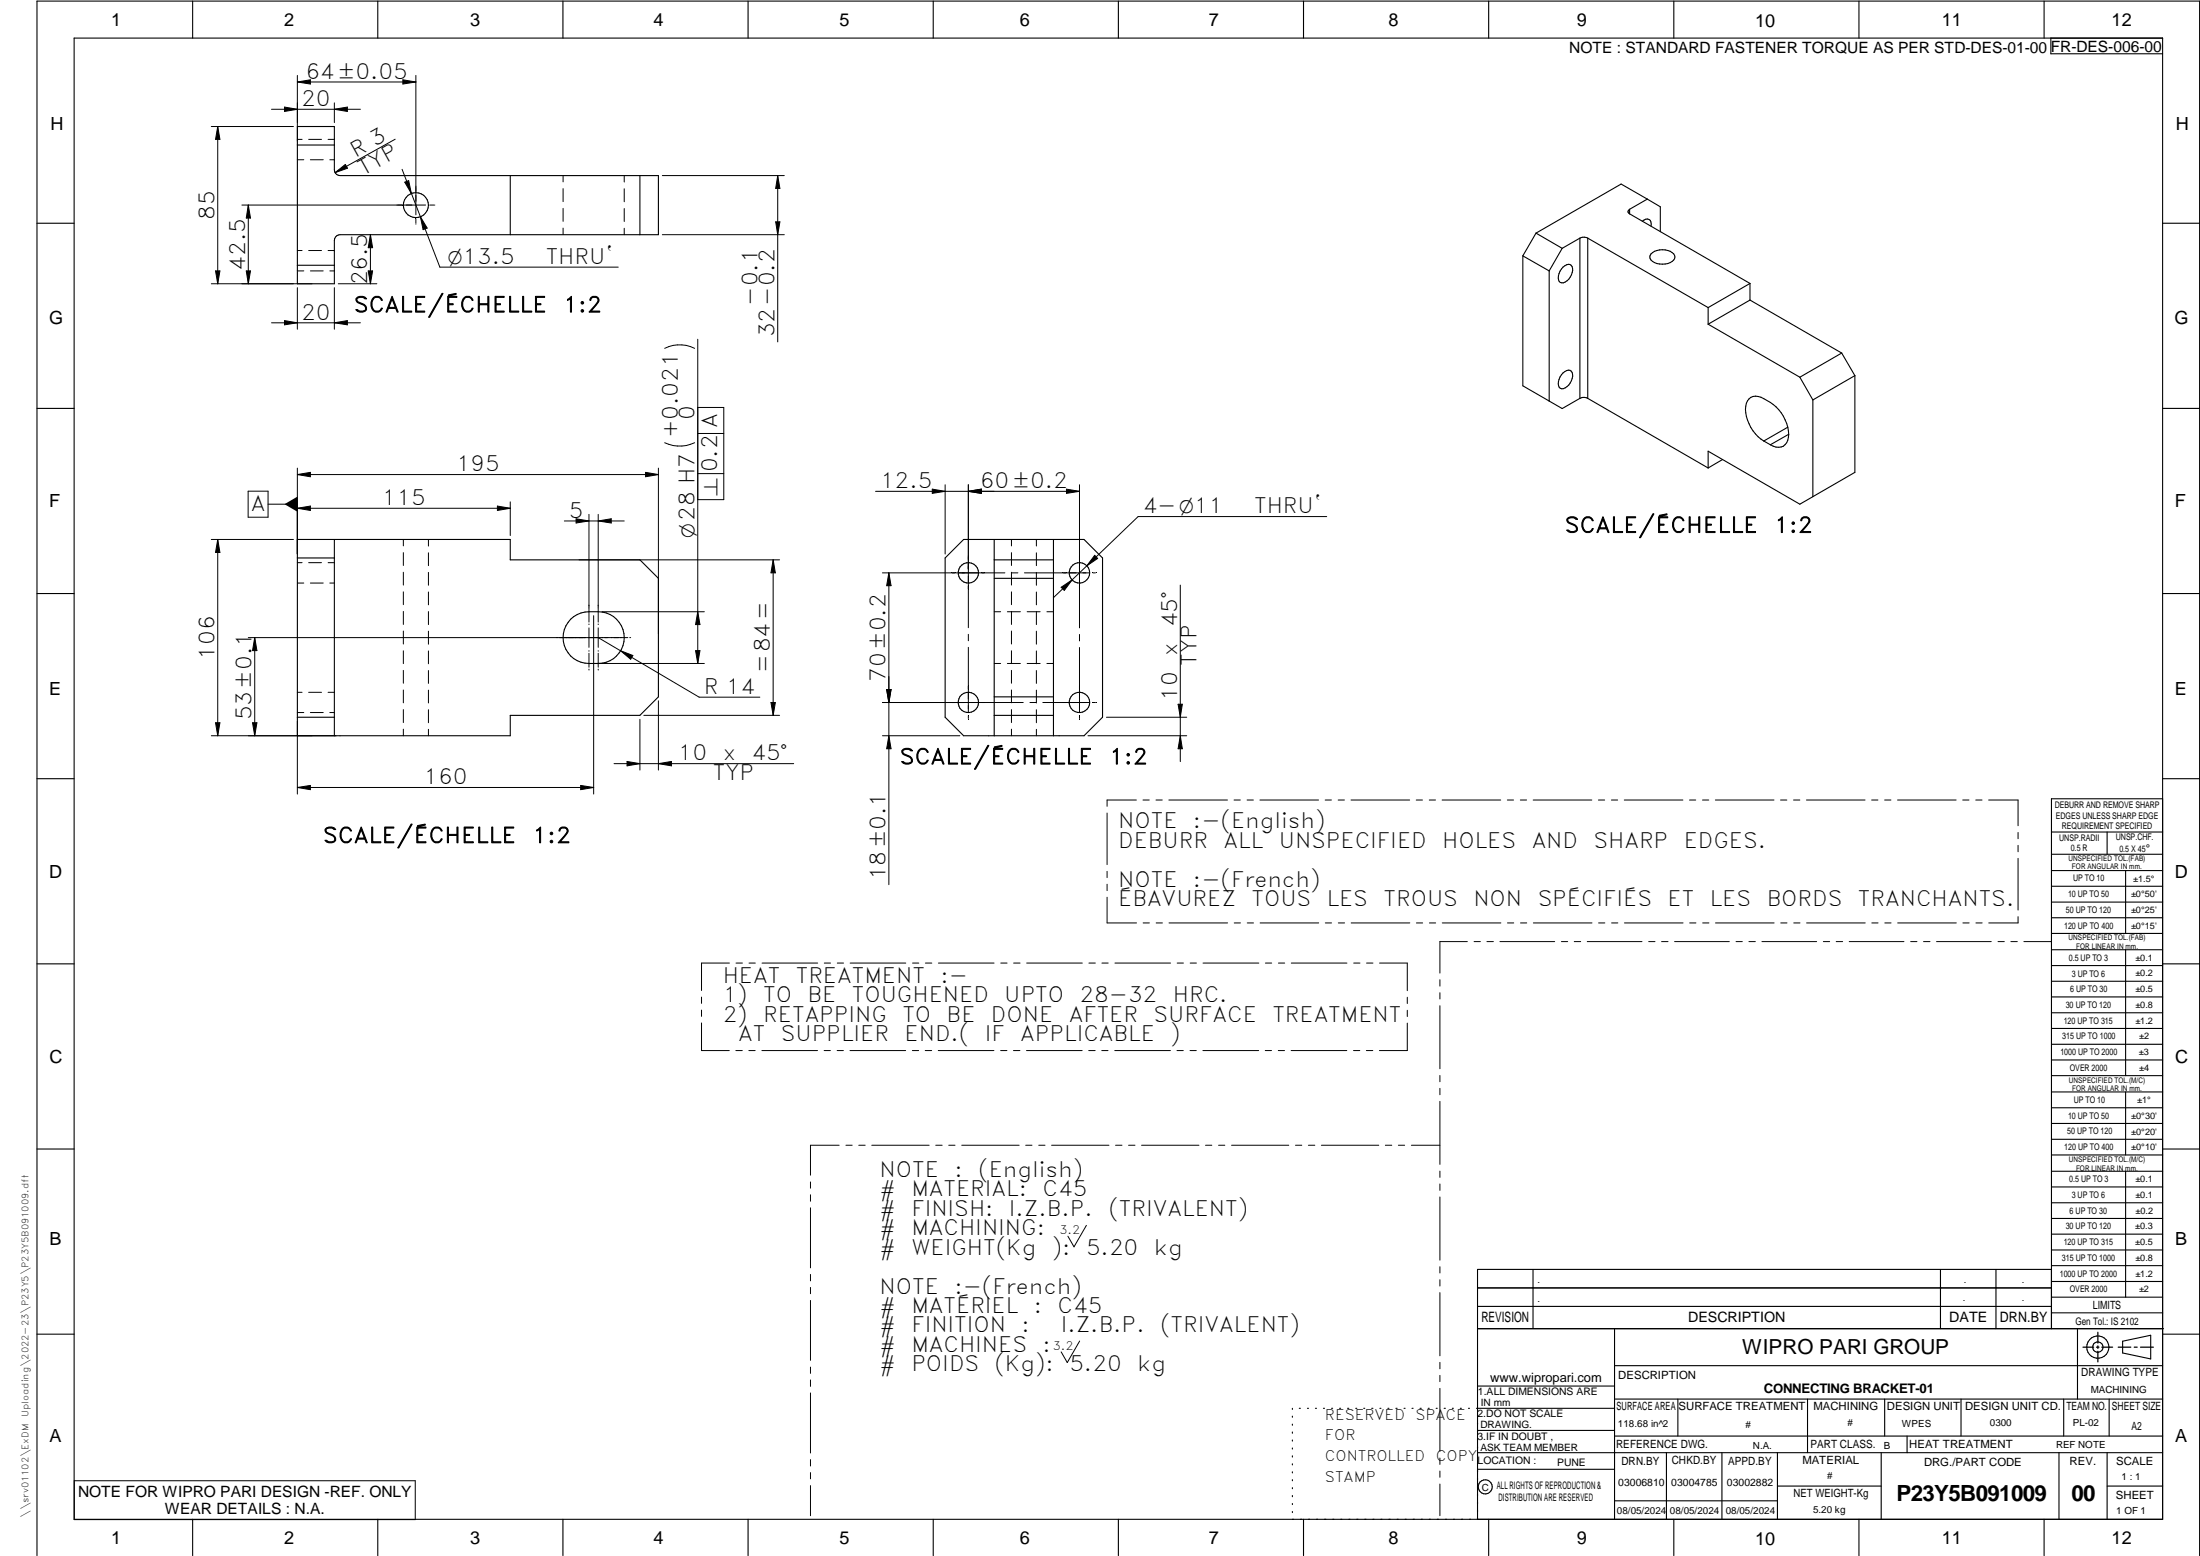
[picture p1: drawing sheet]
<svg xmlns="http://www.w3.org/2000/svg" width="594mm" height="420mm" viewBox="0 0 594 420" stroke-linecap="round" stroke-linejoin="round" font-family="sans-serif">
<g fill="none" stroke="#000" stroke-width=".3">
<path d="M20 10.3h564v400h-564zM52 .3v10M102 .3v10M152 .3v10M202 .3v10M252 .3v10M302 .3v10M352 .3v10M402 .3v10M452 .3v10M502 .3v10M552 .3v10"/>
<path d="M553.8 10.3v4.2h30.2M80.3 39.2h10M80.3 34.2h10v11.7a1.55 1.55 0 0 0 1.5 1.5h86v16h-86a1.55 1.55 0 0 0-1.5 1.5v11.7h-10zM137.8 47.4v16M172.8 47.4v16M440 56.5v1.2M440 56.5l-.4 .8 .4 .4M440 57.7l32.6 18.8M443.5 59.7a1.37 1.37 0 0 1 1.8-.4 1.37 1.37 0 0 1 .5 1.8M444.8 53.8l-4.8 2.7M444.8 53.8l-7-4.1-23 13.2M444.8 53.8l3.5 2v6.8"/>
<path d="M10 60.3h10M80.3 71.6h10M411.2 69.1l7.1 4.1M411.2 69.1v35.1l10.6 6.1 4.8-2.7M414.8 62.9l7 4.2M414.8 62.9l-3.6 6.2M418.3 73.2v35.1M421.8 67.1l-3.5 6.1M422.1 72.1a1.79 1.79 0 0 1 2.2-.5 3.4 3.4 0 0 1-1.7 4.6 1.14 1.14 0 0 1-1.3 .1 1.14 1.14 0 0 1-.5-1.2v-.6a4.4 4.4 0 0 1 1.3-2.4zM426.6 64.3l-4.8 2.8M426.6 64.3v43.3M426.6 64.3l1.3-.2 .8 .2"/>
<path d="M428.7 64.3v43.3M428.7 64.3l32.6 18.8M445.8 68.5a4.5 4.5 0 0 1 6.4 .5 1.92 1.92 0 0 1-1.8 2.2 4.2 4.2 0 0 1-4.8-1.3l-.1-.5zM472.6 76.5l-11.3 6.6M472.6 76.5v4.5M584 60.3h10M461.3 87.5l24.7 14.4M461.3 83.1v4.4M472.6 81l24.7 14.3M472.6 81l-11.3 6.5M497.3 95.3l-11.3 6.6M497.3 95.3l3.6 6.1"/>
<path d="M10 110.3h10M422.1 100.7a1.79 1.79 0 0 1 2.2-.5 3.4 3.4 0 0 1-1.7 4.5 1.14 1.14 0 0 1-1.3 .2 1.14 1.14 0 0 1-.5-1.2v-.6a4.4 4.4 0 0 1 1.3-2.4zM426.6 107.6l1.3-.3 .8 .3M428.7 107.6l32.6 18.8M476.3 119.1l1.8 1M482.8 115.4a11.2 11.2 0 0 0-8.8-8.4 2.98 2.98 0 0 0-2.7 3.5 10.8 10.8 0 0 0 5 8.6M482.8 115.4l.2 1.9M482.8 115.4l-6.5 3.7M483 117.3l-4.9 2.8M483 117.3a2.96 2.96 0 0 1-1.1 2.9 2.96 2.96 0 0 1-3.1 .3l-.7-.4M486 101.9l3.5 6.1M489.5 108v26.1"/>
<path d="M500.9 101.4v26.2l-14.9 8.5-24.7-14.3v4.6M500.9 101.4l-11.4 6.6M584 110.3h10M465.2 124.1l-3.9 2.3M80.3 145.7h57.5v5.5h35l5 5v32l-5 5h-35v5.5h-57.5zM80.3 150.7h10M90.3 145.7v53M255.2 150.7l5-5h32.5l5 5v43l-5 5h-32.5l-5-5zM268.5 156.2h16M268.5 151.2v37M268.5 151.2h16M268.5 145.7v5.5"/>
<path d="M284.5 145.7v53M10 160.3h10M154.1 167.2a7.1 7.1 0 0 1 4.9-2 9.6 9.6 0 0 1 6.7 1.3 7 7 0 0 1 2.5 7.8 7 7 0 0 1-6.7 4.9 9.6 9.6 0 0 1-6.6-1.4 7 7 0 0 1-.8-10.6zM584 160.3h10M80.3 193.7h10M268.5 193.2h16M268.5 188.2v10.5M268.5 188.2h16M10 210.3h10M584 215.7h-30v143.1M584 210.3h10M554 224.7h30"/>
<path d="M554 230.7h30M554 235.1h30M554 239.3h30M569 224.7v6M574 235.1v17M554 243.6h30M554 247.8h30M554 252.1h30M554 256.5h30M574 256.5v33.9M10 260.3h10M554 260.7h30"/>
<path d="M554 265h30M554 269.2h30M554 273.5h30M554 277.7h30M584 260.3h10M554 282h30M554 286.2h30M554 290.4h30M554 294.9h30M554 299.1h30M574 294.9v17M10 310.3h10"/>
<path d="M554 303.4h30M554 307.6h30M554 311.9h30M554 316.3h30M574 316.3v34M584 310.3h10M554 320.5h30M554 324.8h30M554 329h30M554 333.2h30M554 337.5h30M399 358.8h185.2"/>
<path d="M399 352.8h155M399 347.8h155M414 342.8v16M436 358.8v51.5M524 342.8v16M539 342.8v16M554 341.8h30M554 346h30M554 350.3h30M554 354.5h30M554 342.8h-155v67.5M561 358.8v19"/>
<path d="M10 360.3h10M399 374.3h37M436 377.8h148M453.1 377.8v10M488.1 377.8v14.5M508.9 377.8v10M529.5 377.8v10M557.3 377.8v10M569.5 377.8v10M573.2 362.2l7.6-1.6v6.3l-7.6-1.6zM584 368.8h-148M584 360.3h10"/>
<path d="M349 380.3v.3M349 382.4v.3M349 384.6v.3M349 386.7v.3M349 388.8v.3M349 391v.3M349 393.1v.3M349 395.3v.3M349 397.4v.3M349 399.5v.3M350.9 380.3h.2M353.1 380.3h.2"/>
<path d="M355.2 380.3h.3M357.4 380.3h.3M359.6 380.3h.3M361.7 380.3h.3M363.9 380.3h.3M366.1 380.3h.3M368.3 380.3h.2M370.4 380.3h.3M372.6 380.3h.3M374.8 380.3h.3M376.9 380.3h.4M379.1 380.3h.3"/>
<path d="M381.3 380.3h.3M383.4 380.3h.4M385.6 380.3h.3M387.8 380.3h.3M390 380.3h.3M392.2 380.3h.3M394.3 380.3h.3M396.5 380.3h.3M398.7 380.3h37.3M399 396.7h37M399 392.3h185M399 386.2h37"/>
<path d="M436 387.8h148M450 392.3v18M465 392.3v18M480 392.3v18M508 392.3v18M515 387.8v4.5M556 392.3v18M569 392.3v18M52 410.3v9.7M102 410.3v9.7M152 410.3v9.7M202 410.3v9.7"/>
<path d="M252 410.3v9.7M302 410.3v9.7M349 401.7v.3M349 403.8v.4M349 406v.3M349 408.1v.3M352 410.3v9.7M402 410.3v9.7M436 405.3h44M452 410.3v9.7M480 401.3h28M502 410.3v9.7"/>
<path d="M552 410.3v9.7M569 401.3h15M10 420v-419.7h584v419.7"/>
<circle cx="112.3" cy="55.4" r="3.4"/>
<circle cx="261.5" cy="154.7" r="2.75"/>
<circle cx="291.5" cy="154.7" r="2.76"/>
<circle cx="261.5" cy="189.7" r="2.75"/>
<circle cx="291.5" cy="189.7" r="2.75"/>
<circle cx="566.5" cy="363.7" r="1.39"/>
<circle cx="566.5" cy="363.8" r="3"/>
<circle cx="401.1" cy="401.5" r="1.9"/>
</g>
<g fill="none" stroke="#000" stroke-width=".27">
<path d="M57.1 34.2h22.1M58.8 34.2v42.4M58.8 34.2l.6 3.4h-1.2zM73.3 29.5h24M76.8 28.9l3.5 .6-3.5 .6zM80.3 37.6h1.3M80.3 22.1l3.5-.6v1.2zM80.3 22.1h32M80.3 20.4v17.7M83.3 37.6h3.5M88.6 37.6h1.7M90.3 29.5l3.5-.6v1.2z"/>
<path d="M90.3 27.8v5.3M106.7 37.6l-16.2 9M108.8 21.5l3.5 .6-3.5 .6zM112.3 20.4v37.6M65.3 55.4h49.6M67 55.4v21.2M67 55.4l.6 3.5h-1.1zM80.3 43.1h1.7M83.8 43.1h3.5M89.1 43.1h1.2M90.5 46.6l2.8-2.2 .5 1zM108.6 45.7l10.2 26.4h48.2"/>
<path d="M109.3 49.2l1.1-.4 .7 3.4zM112.3 59.1v1.1M113.5 58.5l1.9 3.1-1.1 .4zM116 55.4h1.2M117.3 55.4h.1M152.1 47.4v1.7M152.1 50.9v3.5M152.1 56.3v3.5M168.6 47.4v1.7M168.6 51v3.5M168.6 56.3v3.5M178.9 47.4h32.9"/>
<path d="M209.5 59.9h1.1l-.6 3.5zM210 47.4l.6 3.5h-1.1zM210 47.4v44.9M57.1 76.6h27.2M58.2 73.2h1.2l-.6 3.4zM66.5 73.2h1.1l-.6 3.4zM80.3 73.2h1.7M80.3 67.6h1.3M80.3 77.7v11.2M83.3 67.6h3.5M83.8 73.2h3.5M88.6 67.6h1.7"/>
<path d="M89.1 73.2h1.2M90.3 77.7v11.2M91.3 76.6h10.5M99.4 73.2h1.2l-.6 3.4zM100 63.4v13.2M100 63.4l.6 3.5h-1.2zM112.3 60.5h.1M152.1 61.6v1.8M168.6 61.6v1.8M178.9 63.4h32.9M73.3 87.2h24M76.8 86.6l3.5 .6-3.5 .5z"/>
<path d="M90.3 87.2l3.5-.6v1.1zM187.6 94.1a9.1 9.1 0 0 0-8.1 0M188.4 91.6v87.6M187.6 119.5a9.4 9.4 0 0 1-8.1 0M188.4 117.1h7M188.4 110h7v24.9h-7M67 132.6h5.4v7.1h-5.4zM72.4 136.1h7.9M80.3 128.1l3.5-.5v1.1zM80.3 137.2l3.5-.5v1.1zM80.3 126.4v23.2M80.3 128.1h97.5"/>
<path d="M80.3 137.2h57.5M134.3 136.7l3.5 .5-3.5 .6zM137.8 135.5v9.1M159 138.9v29.1M161.5 138.9v29.1M174.3 127.6l3.5 .5-3.5 .6zM177.8 126.4v44.7M188.4 127.9h7M236.4 132.7h55.1M251.7 132.1l3.5 .6-3.5 .5zM255.2 130.9v18.7M261.5 130.9v38.6"/>
<path d="M261.5 132.7l3.5-.6v1.1zM288 132.1l3.5 .6-3.5 .5zM291.5 130.9v38.6M358.3 139.5h-51l-13.8 13.3M57.1 145.7h22.1M58.8 145.7v53M58.8 145.7l.6 3.5h-1.2zM80.3 157.4h1.7M80.3 151.9h1.3M83.3 151.9h3.5M83.8 157.4h3.5M88.6 151.9h1.7"/>
<path d="M89.1 157.4h1.2M108.9 145.7v1.7M108.9 149.2v3.5M108.9 154.5v3.5M108.9 159.8v3.5M115.7 145.7v1.7M115.7 149.3v3.4M115.7 154.6v3.4M115.7 159.9v3.4M152.4 140.7h16.2M155.6 140.1l3.4 .6-3.4 .5zM156.4 151.2h54.1"/>
<path d="M161.5 140.7l3.6-.6v1.1zM208.8 151.2l.6 3.5h-1.2zM208.8 151.2v42M238.3 154.7h33M240 154.7v84.2M240 154.7l.6 3.5h-1.2zM273.1 145.7v1.7M273.1 149.2v3.5M273.1 154.5v3.5M273.1 159.8v3.5M273.2 154.7h1.7M276.6 154.7h17.5"/>
<path d="M279.9 145.7v1.7M279.9 149.3v3.4M279.9 154.6v3.4M279.9 159.9v3.4M286.5 158.6l3-2-2.1 2.8zM293.5 152.8l-9.1 8.6M295.1 154.7h.7M295.6 149.9l.8 .9-2.9 2zM318.7 158v47.7M67 172.2h102.5M68.8 172.2l.6 3.5h-1.2zM68.8 172.2v26.5"/>
<path d="M108.9 165.1v3.5M108.9 170.4v3.5M108.9 175.7v3.5M115.7 165.1v3.6M115.7 170.4v3.5M115.7 175.8v3.4M159 168.5v.2M159 169.5v5.3M159 175.7v.2M159 176.4v3.8M160.3 166.2v48.2M161.4 179.2h28.8"/>
<path d="M161.5 168.5v.2M161.5 169.5v5.3M161.5 175.7v.2M161.5 176.4v3.8M161.5 172.2l27.3 16.1h16.4M162.6 165.2h27.6M167.6 175.7l3.3 1.3-.6 1zM170 172.2h.3M187.8 175.7h1.2l-.6 3.5zM188.4 165.2l.6 3.5h-1.2zM261.5 171.3v1.7M261.5 174.8v17.5"/>
<path d="M268.5 165.2h1.7M268.5 179.2h1.7M272 165.2h3.5M272 179.2h3.5M273.1 165.1v3.5M273.1 170.4v3.5M273.1 175.7v3.5M277.4 165.2h3.5M277.4 179.2h3.5M279.9 165.1v3.6M279.9 170.4v3.5M279.9 175.8v3.4"/>
<path d="M282.7 165.2h1.8M282.7 179.2h1.8M291.5 171.3v1.8M291.5 174.8v17.5M57.1 198.7h33.7M58.2 195.2h1.2l-.6 3.5zM68.2 195.2h1.2l-.6 3.5zM80.3 192.4h1.7M80.3 194.7v19.7M80.3 186.9h1.3M83.3 186.9h3.5M83.8 192.4h3.5"/>
<path d="M88.6 186.9h1.7M89.1 192.4h1.2M108.9 181v3.5M108.9 186.3v3.5M108.9 191.6v3.5M108.9 196.9v1.8M115.7 181.1v3.4M115.7 186.4v3.4M115.7 191.6v3.6M115.7 196.9v1.8M159 180.7v.2M161.5 180.7v.2"/>
<path d="M172.8 194.2v13.7M173.9 193.2h36.6M177.8 189.2v18.7M208.2 189.7h1.2l-.6 3.5zM238.3 189.7h38M238.3 198.7h20.9M239.4 186.2h1.2l-.6 3.5zM240 198.7l.6 3.5h-1.2zM261.5 193.3v.7M273.1 181v3.5M273.1 186.3v3.5M273.1 191.6v3.5"/>
<path d="M273.1 196.9v1.8M278.1 189.7h1.7M279.9 181.1v3.4M279.9 186.4v3.4M279.9 191.6v3.6M279.9 196.9v1.8M281.6 189.7h12.5M291.5 193.3v.7M293.8 198.7h26.7M295.1 189.7h.7M298.8 193.7h21.7M318.1 190.2h1.2l-.6 3.5z"/>
<path d="M318.7 198.7l.6 3.5h-1.2zM80.3 212.6l3.5-.5v1.1zM80.3 212.6h80M156.8 212.1l3.5 .5-3.5 .6zM165.8 206.2h48.5M169.3 205.6l3.5 .6-3.5 .6zM177.8 206.2l3.5-.6v1.2zM299 219.5v14M306.9 216h-7.9v1.7M308.6 216h1.7M312.2 216h1.7M315.6 216h15.9"/>
<path d="M333.2 216h1.7M336.8 216h1.6M340.2 216h15.9M357.8 216h1.7M361.4 216h1.6M364.8 216h15.9M382.4 216h1.7M385.9 216h1.7M389.4 216h15.9M407 216h1.7M410.5 216h1.7M414 216h15.8"/>
<path d="M431.6 216h1.7M435.1 216h1.7M438.6 216h15.8M456.2 216h1.7M459.7 216h1.7M463.2 216h15.8M480.8 216h1.7M484.3 216h1.7M487.8 216h15.8M505.4 216h1.7M508.9 216h1.7M512.4 216h15.8"/>
<path d="M530 216h1.7M533.5 216h1.7M537 216h8v7M299 235.3v1.7M299 238.8v1.7M545 224.8v1.7M545 228.3v1.7M545 231.8v13.9M299 242.3v6.9h7.9M308.7 249.2h1.7M312.2 249.2h1.7M315.7 249.2h15.8"/>
<path d="M333.3 249.2h1.7M336.8 249.2h1.7M340.3 249.2h15.8M357.9 249.2h1.7M361.4 249.2h1.7M364.9 249.2h15.8M382.5 249.2h1.7M386 249.2h1.7M389.5 249.2h15.8M396.2 254.3h-7.4v8.5M398.1 254.3h1.6M401.5 254.3h1.8"/>
<path d="M405 254.3h14.8M407.1 249.2h1.7M410.6 249.2h1.7M414.1 249.2h15.8M421.6 254.3h1.7M425.1 254.3h1.7M428.6 254.3h14.8M431.7 249.2h1.7M435.2 249.2h1.7M438.7 249.2h15.8M445.2 254.3h1.7M448.7 254.3h1.7"/>
<path d="M452.2 254.3h14.8M456.3 249.2h1.7M459.8 249.2h1.7M463.2 249.2h15.9M468.8 254.3h1.7M472.3 254.3h1.7M475.8 254.3h14.8M480.9 249.2h1.7M484.4 249.2h1.7M487.8 249.2h15.9M492.4 254.3h1.7M495.8 254.3h1.8"/>
<path d="M499.4 254.3h14.7M505.5 249.2h1.6M509 249.2h1.7M512.4 249.2h15.9M516 254.3h1.6M519.4 254.3h1.8M522.9 254.3h14.8M530 249.2h1.7M533.6 249.2h1.7M539.5 254.3h1.7M543 254.3h1.7M545 247.5v1.7h-8"/>
<path d="M546.5 254.3h7.4M189.4 276.2v7.5h7.5M189.4 269.2v1.7M189.4 272.8v1.6M197 260.1h-7.6v7.4M198.7 260.1h1.8M202.3 260.1h1.7M205.8 260.1h15M222.6 260.1h1.7M226.1 260.1h1.7M229.6 260.1h15M246.4 260.1h1.7"/>
<path d="M249.9 260.1h1.7M253.4 260.1h15M270.2 260.1h1.7M273.7 260.1h1.8M277.2 260.1h15.1M294 260.1h1.8M297.6 260.1h1.6M301.1 260.1h15M317.9 260.1h1.7M321.4 260.1h1.7M324.9 260.1h15M341.7 260.1h1.7"/>
<path d="M345.2 260.1h1.7M348.7 260.1h15M365.5 260.1h1.7M369 260.1h1.7M372.5 260.1h7.5v7.4M380 276.3v7.4h-7.5M380 269.3v1.7M380 272.8v1.7M388.8 264.5v1.8M388.8 268.1v1.6M388.8 271.6v17M198.7 283.7h1.7"/>
<path d="M202.2 283.7h1.7M205.7 283.7h15.1M222.5 283.7h1.7M226.1 283.7h1.6M229.5 283.7h15.1M246.4 283.7h1.7M249.8 283.7h1.8M253.4 283.7h15M270.2 283.7h1.7M273.7 283.7h1.7M277.2 283.7h15M294 283.7h1.7"/>
<path d="M297.5 283.7h1.7M301 283.7h15.1M317.8 283.7h1.7M321.3 283.7h1.7M324.8 283.7h15.1M341.7 283.7h1.7M345.2 283.7h1.7M348.7 283.7h15M365.5 283.7h1.7M369 283.7h1.7M388.8 290.4v1.7M388.8 293.9v1.7"/>
<path d="M388.8 297.4v17M218.9 319.2v1.6M226.6 309.2h-7.7v8.1M228.4 309.2h1.7M231.9 309.2h1.7M235.4 309.2h15.5M252.7 309.2h1.7M256.2 309.2h1.7M259.7 309.2h15.5M277 309.2h1.7M280.5 309.2h1.7M284 309.2h15.5"/>
<path d="M301.2 309.2h1.8M304.8 309.2h1.7M308.3 309.2h15.5M325.5 309.2h1.7M329.1 309.2h1.6M332.6 309.2h15.4M349.8 309.2h1.7M353.3 309.2h1.7M356.8 309.2h15.5M374.1 309.2h1.7M377.6 309.2h1.7M381.1 309.2h7.7"/>
<path d="M388.8 316.2v1.7M388.8 319.7v1.7M218.9 322.6v1.8M218.9 326.1v16.2M293.4 330.9l-3.4 5.8-1.6-2.9M388.8 323.2v17.1M218.9 344.1v1.8M218.9 347.6v1.7M218.9 351.2v16.1M388.8 342.1v1.6M388.8 345.6v1.7M388.8 349v17.1"/>
<path d="M218.9 369.1v1.7M218.9 372.6v1.8M218.9 376.1v16.2M291.5 362.1l-3.3 5.8-1.7-2.9M388.8 367.9v1.7M388.8 371.4v1.7M388.8 374.9v17M20.1 399.8h92v10.5h-92zM218.9 394.1v1.8M218.9 397.6v1.7M388.8 393.7v1.7M388.8 397.2v1.7"/>
<path d="M218.9 401.2v8.1M388.8 400.7v8.6"/>
</g>
<path d="M566.5 359.7v3M562.5 363.8h2.9M566.1 363.8h.7M566.5 363.4v.7M566.5 364.9v2.8M567.6 363.8h2.9M572 363.8h3.4M576.3 363.8h.8M578 363.8h3.5" fill="none" stroke="#000" stroke-width=".34"/>
<g fill="#000">
<path d="M58.8 34.2l.6 3.4h-1.2zM76.8 28.9l3.5 .6-3.5 .6zM80.3 22.1l3.5-.6v1.2zM90.3 29.5l3.5-.6v1.2zM108.8 21.5l3.5 .6-3.5 .6zM67 55.4l.6 3.5h-1.1zM90.5 46.6l2.8-2.2 .5 1zM109.3 49.2l1.1-.4 .7 3.4zM210 47.4l.6 3.5h-1.1zM209.5 59.9h1.1l-.6 3.5zM58.2 73.2h1.2l-.6 3.4zM66.5 73.2h1.1l-.6 3.4z"/>
<path d="M99.4 73.2h1.2l-.6 3.4zM100 63.4l.6 3.5h-1.2zM113.5 58.5l1.9 3.1-1.1 .4zM76.8 86.6l3.5 .6-3.5 .5zM90.3 87.2l3.5-.6v1.1zM76.8 136.1l3.5-2v4.1zM80.3 128.1l3.5-.5v1.1zM80.3 137.2l3.5-.5v1.1zM134.3 136.7l3.5 .5-3.5 .6zM174.3 127.6l3.5 .5-3.5 .6zM251.7 132.1l3.5 .6-3.5 .5zM261.5 132.7l3.5-.6v1.1z"/>
<path d="M288 132.1l3.5 .6-3.5 .5zM58.8 145.7l.6 3.5h-1.2zM155.6 140.1l3.4 .6-3.4 .5zM161.5 140.7l3.6-.6v1.1zM208.8 151.2l.6 3.5h-1.2zM240 154.7l.6 3.5h-1.2zM286.5 158.6l3-2-2.1 2.8zM295.6 149.9l.8 .9-2.9 2zM68.8 172.2l.6 3.5h-1.2zM167.6 175.7l3.3 1.3-.6 1zM188.4 165.2l.6 3.5h-1.2zM187.8 175.7h1.2l-.6 3.5z"/>
<path d="M58.2 195.2h1.2l-.6 3.5zM68.2 195.2h1.2l-.6 3.5zM208.2 189.7h1.2l-.6 3.5zM239.4 186.2h1.2l-.6 3.5zM318.1 190.2h1.2l-.6 3.5zM80.3 212.6l3.5-.5v1.1zM156.8 212.1l3.5 .5-3.5 .6zM169.3 205.6l3.5 .6-3.5 .6zM177.8 206.2l3.5-.6v1.2zM240 198.7l.6 3.5h-1.2zM318.7 198.7l.6 3.5h-1.2z"/>
</g>
<g font-size="6">
<text x="512.1" y="405.2">P23Y5B091009</text>
<text x="559.4" y="405.2">00</text>
</g>
<g font-size="5.7">
<text x="82.5" y="21.3">64±0.05</text>
<text x="81.4" y="28.7">20</text>
<text x="96" y="42.5" transform="rotate(-29 96 42.5)">R 3</text>
<text x="98" y="47.5" transform="rotate(-29 98 47.5)">TYP</text>
<text x="57.9" y="59.4" transform="rotate(-90 57.9 59.4)">85</text>
<text x="147.4" y="71.2">THRU`</text>
<text x="66.2" y="73.1" transform="rotate(-90 66.2 73.1)">42.5</text>
<text x="99.1" y="77.1" transform="rotate(-90 99.1 77.1)">26.5</text>
<text x="204.6" y="82.5" transform="rotate(-90 204.6 82.5)">-0.1</text>
<text x="81.4" y="86.3">20</text>
<text x="95.5" y="84.3">SCALE/ÉCHELLE</text>
<text x="152.1" y="84.3">1:2</text>
<text x="209.2" y="91.1" transform="rotate(-90 209.2 91.1)">32-0.2</text>
<text x="187.6" y="113.3" transform="rotate(-90 187.6 113.3)">0</text>
<text x="183" y="118.3" transform="rotate(-90 183 118.3)">+0.021</text>
<text x="123.1" y="127.3">195</text>
<text x="193.7" y="127.6" transform="rotate(-90 193.7 127.6)">0.2 A</text>
<text x="237.7" y="131.8">12.5</text>
<text x="264.6" y="131.8">60±0.2</text>
<text x="67.7" y="137.9">A</text>
<text x="103.1" y="136.4">115</text>
<text x="153.6" y="139.8">5</text>
<text x="308.6" y="138.6">4-O11</text>
<text x="338.7" y="138.6">THRU`</text>
<text x="422.5" y="143.8">SCALE/ÉCHELLE</text>
<text x="479.1" y="143.8">1:2</text>
<text x="317.8" y="169.3" transform="rotate(-90 317.8 169.3)">45°</text>
<text x="57.9" y="178.1" transform="rotate(-90 57.9 178.1)">106</text>
<text x="317.8" y="177.1" transform="rotate(-90 317.8 177.1)">x</text>
<text x="323.1" y="179.8" transform="rotate(-90 323.1 179.8)">TYP</text>
<text x="207.9" y="181.8" transform="rotate(-90 207.9 181.8)">=84=</text>
<text x="239.1" y="184" transform="rotate(-90 239.1 184)">70±0.2</text>
<text x="190" y="187.4">R 14</text>
<text x="317.8" y="189.2" transform="rotate(-90 317.8 189.2)">10</text>
<text x="67.9" y="194.5" transform="rotate(-90 67.9 194.5)">53±0.1</text>
<text x="183" y="205.3">10</text>
<text x="195.1" y="205.3">x</text>
<text x="202.9" y="205.3">45°</text>
<text x="242.9" y="206.3">SCALE/ÉCHELLE</text>
<text x="299.5" y="206.3">1:2</text>
<text x="114.4" y="211.8">160</text>
<text x="192.5" y="210.6">TYP</text>
<text x="87.2" y="227.6">SCALE/ÉCHELLE</text>
<text x="143.7" y="227.6">1:2</text>
<text x="302" y="223.7">NOTE</text>
<text x="322.1" y="223.7">:-(English)</text>
<text x="302" y="228.9">DEBURR</text>
<text x="330.4" y="228.9">ALL</text>
<text x="345.3" y="228.9">UNSPECIFIED</text>
<text x="389.4" y="228.9">HOLES</text>
<text x="413.6" y="228.9">AND</text>
<text x="430.3" y="228.9">SHARP</text>
<text x="454.7" y="228.9">EDGES.</text>
<text x="239.1" y="237.7" transform="rotate(-90 239.1 237.7)">18±0.1</text>
<text x="302" y="239.4">NOTE</text>
<text x="322.1" y="239.4">:-(French)</text>
<text x="302" y="244.7">ÉBAVUREZ</text>
<text x="338" y="244.7">TOUS</text>
<text x="358.3" y="244.7">LES</text>
<text x="373.6" y="244.7">TROUS</text>
<text x="397.9" y="244.7">NON</text>
<text x="415.2" y="244.7">SPÉCIFIÉS</text>
<text x="450.3" y="244.7">ET</text>
<text x="461.7" y="244.7">LES</text>
<text x="477.1" y="244.7">BORDS</text>
<text x="501.7" y="244.7">TRANCHANTS.</text>
<text x="195.1" y="265.4">HEAT</text>
<text x="214.9" y="265.4">TREATMENT</text>
<text x="253.9" y="265.4">:-</text>
<text x="195.1" y="270.7">1)</text>
<text x="195.1" y="275.9">2)</text>
<text x="206.1" y="270.7">TO</text>
<text x="206.1" y="275.9">RETAPPING</text>
<text x="218.1" y="270.7">BE</text>
<text x="230" y="270.7">TOUGHENED</text>
<text x="243.7" y="275.9">TO</text>
<text x="255.6" y="275.9">BE</text>
<text x="267.6" y="275.9">DONE</text>
<text x="271.2" y="270.7">UPTO</text>
<text x="288.6" y="275.9">AFTER</text>
<text x="291.5" y="270.7">28-32</text>
<text x="311.5" y="275.9">SURFACE</text>
<text x="316.7" y="270.7">HRC.</text>
<text x="343.6" y="275.9">TREATMENT</text>
<text x="199.3" y="281.2">AT</text>
<text x="210.9" y="281.2">SUPPLIER</text>
<text x="244.3" y="281.2">END.(</text>
<text x="265.9" y="281.2">IF</text>
<text x="275.5" y="281.2">APPLICABLE</text>
<text x="316" y="281.2">)</text>
<text x="237.5" y="317.8">NOTE</text>
<text x="257.7" y="317.8">:</text>
<text x="264.1" y="317.8">(English)</text>
<text x="237.5" y="323">#</text>
<text x="246.1" y="323">MATERIAL:</text>
<text x="281.5" y="323">C45</text>
<text x="237.5" y="328.3">#</text>
<text x="246.1" y="328.3">FINISH:</text>
<text x="272.4" y="328.3">I.Z.B.P.</text>
<text x="299.3" y="328.3">(TRIVALENT)</text>
<text x="237.5" y="333.5">#</text>
<text x="246.1" y="333.5">MACHINING:</text>
<text x="237.5" y="338.8">#</text>
<text x="246.1" y="338.8">WEIGHT(Kg</text>
<text x="284" y="338.8">):</text>
<text x="293.3" y="338.8">5.20</text>
<text x="311.6" y="338.8">kg</text>
<text x="237.5" y="349.3">NOTE</text>
<text x="257.7" y="349.3">:-(French)</text>
<text x="237.5" y="354.5">#</text>
<text x="237.5" y="359.8">#</text>
<text x="246.1" y="354.5">MATÉRIEL</text>
<text x="246.1" y="359.8">FINITION</text>
<text x="275.8" y="359.8">:</text>
<text x="279.2" y="354.5">:</text>
<text x="285.6" y="354.5">C45</text>
<text x="286.4" y="359.8">I.Z.B.P.</text>
<text x="313.3" y="359.8">(TRIVALENT)</text>
<text x="237.5" y="365">#</text>
<text x="246.1" y="365">MACHINES</text>
<text x="281.5" y="365">:</text>
<text x="237.5" y="370.3">#</text>
<text x="246.1" y="370.3">POIDS</text>
<text x="268.5" y="370.3">(Kg):</text>
<text x="288.8" y="370.3">5.20</text>
<text x="307.1" y="370.3">kg</text>
</g>
<text font-size="5.6" x="470.5" y="365.5">WIPRO PARI GROUP</text>
<g font-size="5.4">
<text x="120.9" y="71.2">O13.5</text>
<text x="193.7" y="133.8" transform="rotate(-90 193.7 133.8)">n</text>
<text x="187.6" y="145.4" transform="rotate(-90 187.6 145.4)">O28 H7</text>
</g>
<g font-size="4.9">
<text x="30" y="6.9">1</text>
<text x="76.7" y="6.9">2</text>
<text x="127" y="6.9">3</text>
<text x="176.5" y="6.9">4</text>
<text x="226.7" y="6.9">5</text>
<text x="275.4" y="6.9">6</text>
<text x="326.4" y="6.9">7</text>
<text x="375" y="6.9">8</text>
<text x="425.8" y="6.9">9</text>
<text x="473.9" y="7.3">10</text>
<text x="524.3" y="6.9">11</text>
<text x="570.2" y="6.9">12</text>
<text x="13.6" y="35.1">H</text>
<text x="587.6" y="35.1">H</text>
<text x="13.2" y="87.5">G</text>
<text x="587.2" y="87.5">G</text>
<text x="13.2" y="137">F</text>
<text x="587.2" y="137">F</text>
<text x="13.2" y="187.6">E</text>
<text x="587.2" y="187.6">E</text>
<text x="13.2" y="237">D</text>
<text x="587.2" y="237">D</text>
<text x="13.4" y="287.1">C</text>
<text x="587.4" y="287.1">C</text>
<text x="13.4" y="336.2">B</text>
<text x="587.4" y="336.2">B</text>
<text x="13.4" y="389.3">A</text>
<text x="587.4" y="389.3">A</text>
<text x="30" y="416.9">1</text>
<text x="76.7" y="416.9">2</text>
<text x="127" y="416.9">3</text>
<text x="176.5" y="416.9">4</text>
<text x="226.7" y="416.9">5</text>
<text x="275.4" y="416.9">6</text>
<text x="326.4" y="416.9">7</text>
<text x="375" y="416.9">8</text>
<text x="425.8" y="416.9">9</text>
<text x="473.9" y="417.3">10</text>
<text x="524.3" y="416.9">11</text>
<text x="570.2" y="416.9">12</text>
</g>
<g font-size="4.2">
<text x="423.7" y="14.3">NOTE : STANDARD FASTENER TORQUE AS PER STD-DES-01-00</text>
<text x="553.8" y="14">FR-DES-006-00</text>
<text x="21.1" y="404.3">NOTE FOR WIPRO PARI DESIGN -REF. ONLY</text>
<text x="44.5" y="408.8">WEAR DETAILS : N.A.</text>
</g>
<g font-size="3.9">
<text x="400" y="357.1">REVISION</text>
<text x="455.9" y="357.1">DESCRIPTION</text>
<text x="526.4" y="357.1">DATE</text>
<text x="540" y="357.1">DRN.BY</text>
<text x="357.8" y="383.3">RESERVED</text>
<text x="382.3" y="383.3">SPACE</text>
<text x="357.8" y="388.9">FOR</text>
<text x="357.8" y="394.5">CONTROLLED</text>
<text x="387.8" y="394.5">COPY</text>
<text x="357.8" y="400">STAMP</text>
</g>
<text font-size="3.6" x="476.3" y="376.1">CONNECTING BRACKET-01</text>
<text font-size="3.5" x="402.4" y="373.3">www.wipropari.com</text>
<g font-size="3.1">
<text x="286.1" y="333.3">3.2</text>
<text x="565.1" y="353.5">LIMITS</text>
<text x="284.3" y="364.5">3.2</text>
<text x="562" y="371.7">DRAWING TYPE</text>
<text x="437" y="372.3">DESCRIPTION</text>
<text x="436.5" y="380.8">SURFACE AREA</text>
<text x="453.3" y="380.8">SURFACE TREATMENT</text>
<text x="489.7" y="380.8">MACHINING</text>
<text x="509.5" y="380.8">DESIGN UNIT</text>
<text x="530.6" y="380.8">DESIGN UNIT CD.</text>
<text x="558" y="380.6">TEAM NO.</text>
<text x="570.3" y="380.7">SHEET SIZE</text>
<text x="575.6" y="386.1">A2</text>
<text x="436.4" y="391.1">REFERENCE DWG.</text>
<text x="437.8" y="395.5">DRN.BY</text>
<text x="451.4" y="395.4">CHKD.BY</text>
<text x="466.6" y="395.5">APPD.BY</text>
<text x="486.7" y="395.4">MATERIAL</text>
<text x="488.9" y="390.9">PART CLASS.</text>
<text x="515.6" y="390.9">HEAT TREATMENT</text>
<text x="519.6" y="395.9">DRG./PART CODE</text>
<text x="558.9" y="395.5">REV.</text>
<text x="571.4" y="395.6">SCALE</text>
<text x="484.3" y="404.2">NET WEIGHT-Kg</text>
<text x="571.4" y="404.7">SHEET</text>
</g>
<text font-size="3" x="579.5" y="230.1">°</text>
<g font-size="2.8">
<text x="560.4" y="357.7">Gen Tol.: IS 2102</text>
<text x="399.1" y="376.6">1.ALL DIMENSIONS ARE</text>
<text x="399" y="382.7">2.DO NOT SCALE</text>
<text x="399" y="388.7">3.IF IN DOUBT ,</text>
<text x="399" y="395.4">LOCATION :</text>
<text x="420.5" y="396">PUNE</text>
<text x="404.2" y="402">ALL RIGHTS OF REPRODUCTION &amp;</text>
<text x="437" y="401.2">03006810</text>
<text x="451.3" y="401.2">03004785</text>
<text x="466.3" y="401.2">03002882</text>
<text x="404.7" y="405.4">DISTRIBUTION ARE RESERVED</text>
</g>
<g font-size="2.7">
<text x="564.6" y="376.2">MACHINING</text>
<text x="399.9" y="379.7">IN mm</text>
<text x="399.7" y="385.7">DRAWING.</text>
<text x="436.9" y="385.4">118.68 in^2</text>
<text x="471.4" y="385.5">#</text>
<text x="498.9" y="385">#</text>
<text x="513.6" y="385.3">WPES</text>
<text x="537.3" y="385.1">0300</text>
<text x="559.7" y="385.1">PL-02</text>
<text x="399.7" y="391.8">ASK TEAM MEMBER</text>
<text x="473.4" y="391.2">N.A.</text>
<text x="508.7" y="391.2">B</text>
<text x="555.2" y="391.1">REF NOTE</text>
<text x="493.4" y="399.5">#</text>
<text x="572.8" y="399.7">1 : 1</text>
<text x="400.1" y="402.5">C</text>
<text x="436.6" y="408.7">08/05/2024</text>
<text x="450.9" y="408.8">08/05/2024</text>
<text x="466" y="408.9">08/05/2024</text>
<text x="489.6" y="408.5">5.20 kg</text>
<text x="571.4" y="408.7">1 OF 1</text>
</g>
<g font-size="2.5">
<text x="554.9" y="218.3">DEBURR AND REMOVE SHARP</text>
<text x="555.2" y="221">EDGES UNLESS SHARP EDGE</text>
<text x="556.1" y="227.1">UNSP.RADII</text>
<text x="556.8" y="223.8">REQUIREMENT SPECIFIED</text>
<text x="571.4" y="226.9">UNSP.CHF.</text>
<text x="559.2" y="229.9">0.5 R</text>
<text x="572.3" y="230.1">0.5 X 45</text>
<text x="559.8" y="238">UP TO 10</text>
<text x="576.1" y="238.1">±1.5°</text>
<text x="558.5" y="242.2">10 UP TO 50</text>
<text x="575.5" y="242.3">±0°50'</text>
<text x="557.4" y="250.7">120 UP TO 400</text>
<text x="557.9" y="246.5">50 UP TO 120</text>
<text x="575.5" y="250.7">±0°15'</text>
<text x="575.5" y="246.5">±0°25'</text>
<text x="558.7" y="259.4">0.5 UP TO 3</text>
<text x="559.5" y="263.7">3 UP TO 6</text>
<text x="576.6" y="263.6">±0.2</text>
<text x="576.6" y="259.4">±0.1</text>
<text x="559" y="267.9">6 UP TO 30</text>
<text x="576.6" y="267.9">±0.5</text>
<text x="557.8" y="272.2">30 UP TO 120</text>
<text x="576.6" y="272.2">±0.8</text>
<text x="556.9" y="280.7">315 UP TO 1000</text>
<text x="557.3" y="276.4">120 UP TO 315</text>
<text x="576.6" y="276.4">±1.2</text>
<text x="577.7" y="280.7">±2</text>
<text x="556.4" y="284.9">1000 UP TO 2000</text>
<text x="577.6" y="284.9">±3</text>
<text x="558.9" y="289.2">OVER 2000</text>
<text x="577.7" y="289.3">±4</text>
<text x="560" y="297.9">UP TO 10</text>
<text x="577.1" y="297.9">±1°</text>
<text x="558.5" y="302.1">10 UP TO 50</text>
<text x="575.5" y="302.1">±0°30'</text>
<text x="557.4" y="310.6">120 UP TO 400</text>
<text x="558.2" y="306.3">50 UP TO 120</text>
<text x="575.5" y="310.6">±0°10'</text>
<text x="575.5" y="306.4">±0°20'</text>
<text x="558.8" y="319.2">0.5 UP TO 3</text>
<text x="559.4" y="323.4">3 UP TO 6</text>
<text x="576.6" y="319.2">±0.1</text>
<text x="576.6" y="323.5">±0.1</text>
<text x="558.9" y="327.7">6 UP TO 30</text>
<text x="576.7" y="327.7">±0.2</text>
<text x="557.8" y="332">30 UP TO 120</text>
<text x="576.6" y="332">±0.3</text>
<text x="556.8" y="340.5">315 UP TO 1000</text>
<text x="557.3" y="336.3">120 UP TO 315</text>
<text x="576.6" y="336.3">±0.5</text>
<text x="576.6" y="340.5">±0.8</text>
<text x="415.2" y="346.4">.</text>
<text x="530.3" y="346.5">.</text>
<text x="545.9" y="346.4">.</text>
<text x="556.2" y="344.7">1000 UP TO 2000</text>
<text x="576.6" y="344.7">±1.2</text>
<text x="415.2" y="351.5">.</text>
<text x="530" y="351.3">.</text>
<text x="545.9" y="351.4">.</text>
<text x="558.9" y="349">OVER 2000</text>
<text x="577.6" y="349">±2</text>
</g>
<g font-size="2.4">
<text x="7.7" y="382.7" transform="rotate(-90 7.7 382.7)">Uploading\2022-23\P23Y5\P23Y5B091009.dft</text>
<text x="7.7" y="409.8" transform="rotate(-90 7.7 409.8)">\\srv01102\ExDM</text>
</g>
<g font-size="2.1">
<text x="558.5" y="232.4">UNSPECIFIED TOL.(FAB)</text>
<text x="559.5" y="234.7">FOR ANGULAR IN mm.</text>
<text x="558.6" y="253.9">UNSPECIFIED TOL.(FAB)</text>
<text x="560.7" y="256.3">FOR LINEAR IN mm.</text>
<text x="558.7" y="292.3">UNSPECIFIED TOL.(M/C)</text>
<text x="559.6" y="294.7">FOR ANGULAR IN mm.</text>
<text x="558.7" y="313.7">UNSPECIFIED TOL.(M/C)</text>
<text x="560.6" y="316.1">FOR LINEAR IN mm.</text>
</g>
</svg>
